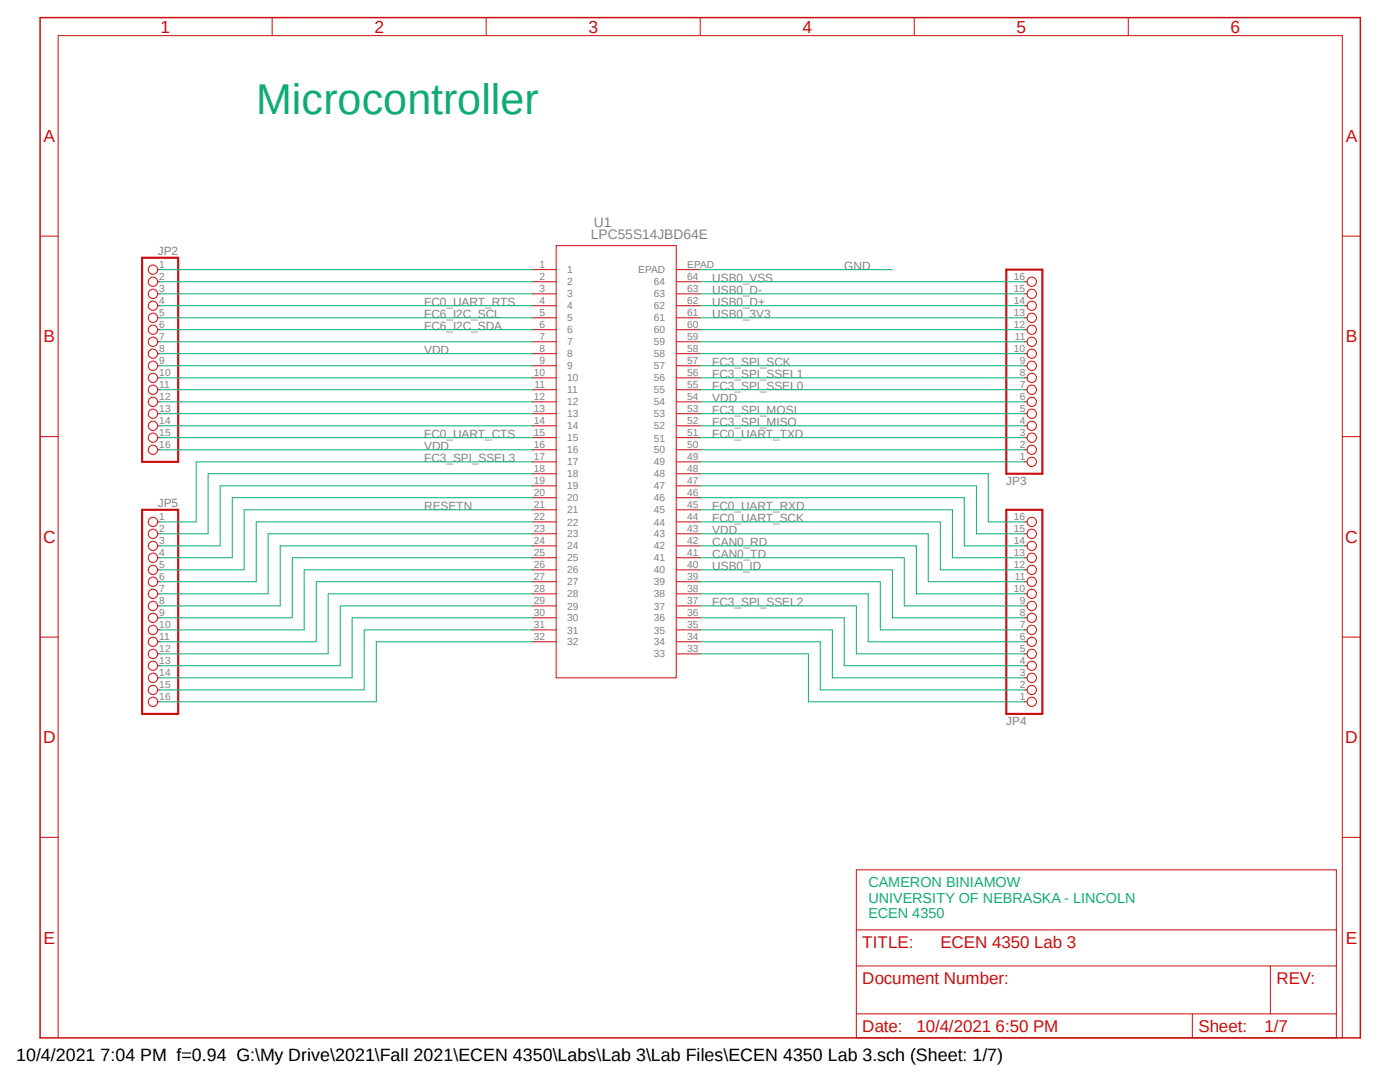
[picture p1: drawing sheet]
<svg xmlns="http://www.w3.org/2000/svg" width="279mm" height="216mm" viewBox="0 0 279 216" stroke-linecap="round" stroke-linejoin="round" font-family="sans-serif">
<path d="M7.5 3.2l264.4 204.4M271.9 3.2l-264.4 204.4" fill="none" stroke="#fff" stroke-width=".2"/>
<g fill="none" stroke="#c90d0c" stroke-width=".2">
<path d="M54.3 3.5v3.6M97 3.5v3.6M139.7 3.5v3.6M182.5 3.5v3.6M225.2 3.5v3.6M8 47.1h3.6M31.5 53.8h.5M31.5 56.2h.5M31.5 58.6h.5M106.2 53.8h4.8M106.2 56.2h4.8M106.2 58.6h4.8"/>
<path d="M111 49h24v86.3h-24zM135 53.8h4.7M135 56.2h4.7M135 58.6h4.7M204.4 56.2h.6M204.4 58.6h.6M267.9 47.1h3.6M31.5 61h.5M31.5 63.4h.5M31.5 65.8h.5M31.5 68.2h.5M31.5 70.6h.5"/>
<path d="M31.5 73h.5M31.5 75.4h.5M31.5 77.8h.5M106.2 61h4.8M106.2 63.4h4.8M106.2 65.8h4.8M106.2 68.2h4.8M106.2 70.6h4.8M106.2 73h4.8M106.2 75.4h4.8M106.2 77.8h4.8M135 61h4.7"/>
<path d="M135 63.4h4.7M135 65.8h4.7M135 68.2h4.7M135 70.6h4.7M135 73h4.7M135 75.4h4.7M135 77.8h4.7M204.4 61h.6M204.4 63.4h.6M204.4 65.8h.6M204.4 68.2h.6M204.4 70.6h.6"/>
<path d="M204.4 73h.6M204.4 75.4h.6M204.4 77.8h.6M8 87.1h3.6M31.5 80.2h.5M31.5 82.5h.5M31.5 85h.5M31.5 87.3h.5M31.5 89.7h.5M106.2 80.2h4.8M106.2 82.5h4.8M106.2 85h4.8"/>
<path d="M106.2 87.3h4.8M106.2 89.7h4.8M106.2 92.2h4.8M106.2 94.5h4.8M106.2 96.9h4.8M106.2 99.3h4.8M135 80.2h4.7M135 82.5h4.7M135 85h4.7M135 87.3h4.7M135 89.7h4.7M135 92.2h4.7"/>
<path d="M135 94.5h4.7M135 96.9h4.7M135 99.3h4.7M204.4 80.2h.6M204.4 82.5h.6M204.4 85h.6M204.4 87.3h.6M204.4 89.7h.6M204.4 92.2h.6M267.9 87.1h3.6M31.5 104.1h.5M31.5 106.5h.5"/>
<path d="M31.5 108.9h.5M31.5 111.3h.5M31.5 113.7h.5M31.5 116.1h.5M31.5 118.5h.5M106.2 101.7h4.8M106.2 104.1h4.8M106.2 106.5h4.8M106.2 108.9h4.8M106.2 111.3h4.8M106.2 113.7h4.8M106.2 116.1h4.8"/>
<path d="M106.2 118.5h4.8M135 101.7h4.7M135 104.1h4.7M135 106.5h4.7M135 108.9h4.7M135 111.3h4.7M135 113.7h4.7M135 116.1h4.7M135 118.5h4.7M204.4 104.1h.6M204.4 106.5h.6M204.4 108.9h.6"/>
<path d="M204.4 111.3h.6M204.4 113.7h.6M204.4 116.1h.6M204.4 118.5h.6M8 127.1h3.6M31.5 120.9h.5M31.5 123.3h.5M31.5 125.7h.5M31.5 128.1h.5M31.5 130.5h.5M31.5 135.3h.5M31.5 137.7h.5"/>
<path d="M31.5 132.8h.5M106.2 120.9h4.8M106.2 123.3h4.8M106.2 125.7h4.8M106.2 128.1h4.8M135 120.9h4.7M135 123.3h4.7M135 125.7h4.7M135 128.1h4.7M135 130.5h4.7M204.4 120.9h.6M204.4 123.3h.6"/>
<path d="M204.4 125.7h.6M204.4 128.1h.6M204.4 130.5h.6M204.4 135.3h.6M204.4 137.7h.6M204.4 132.8h.6M267.9 127.1h3.6M31.5 140h.5M204.4 140h.6M8 167.1h3.6M170.9 173.6h95.8v33.5h-95.8zM267.9 167.1h3.6"/>
<path d="M170.9 192.7h95.8M170.9 185.5h95.8M253.5 192.7v9.6M11.6 207.1v-200h256.3v200M170.9 202.3h95.8M238 202.3v4.8"/>
<circle cx="30.5" cy="58.6" r=".93"/>
<circle cx="30.5" cy="53.8" r=".93"/>
<circle cx="30.5" cy="56.2" r=".93"/>
<circle cx="205.9" cy="58.6" r=".93"/>
<circle cx="205.9" cy="56.2" r=".93"/>
<circle cx="30.5" cy="61" r=".93"/>
<circle cx="30.5" cy="63.4" r=".93"/>
<circle cx="30.5" cy="65.8" r=".93"/>
<circle cx="30.5" cy="70.6" r=".93"/>
<circle cx="30.5" cy="73" r=".93"/>
<circle cx="30.5" cy="68.2" r=".93"/>
<circle cx="30.5" cy="77.8" r=".93"/>
<circle cx="30.5" cy="75.4" r=".93"/>
<circle cx="205.9" cy="65.8" r=".93"/>
<circle cx="205.9" cy="61" r=".93"/>
<circle cx="205.9" cy="77.8" r=".93"/>
<circle cx="205.9" cy="63.4" r=".93"/>
<circle cx="205.9" cy="73" r=".93"/>
<circle cx="205.9" cy="70.6" r=".93"/>
<circle cx="205.9" cy="68.2" r=".93"/>
<circle cx="205.9" cy="75.4" r=".93"/>
<circle cx="30.5" cy="87.3" r=".93"/>
<circle cx="30.5" cy="89.7" r=".93"/>
<circle cx="30.5" cy="80.2" r=".93"/>
<circle cx="30.5" cy="82.6" r=".93"/>
<circle cx="30.5" cy="85" r=".93"/>
<circle cx="205.9" cy="89.7" r=".93"/>
<circle cx="205.9" cy="92.2" r=".93"/>
<circle cx="205.9" cy="85" r=".93"/>
<circle cx="205.9" cy="87.3" r=".93"/>
<circle cx="205.9" cy="82.6" r=".93"/>
<circle cx="205.9" cy="80.2" r=".93"/>
<circle cx="30.5" cy="108.9" r=".93"/>
<circle cx="30.5" cy="104.1" r=".93"/>
<circle cx="30.5" cy="111.3" r=".93"/>
<circle cx="30.5" cy="113.7" r=".93"/>
<circle cx="30.5" cy="106.5" r=".93"/>
<circle cx="30.5" cy="118.5" r=".93"/>
<circle cx="30.5" cy="116.1" r=".93"/>
<circle cx="205.9" cy="106.5" r=".93"/>
<circle cx="205.9" cy="104.1" r=".93"/>
<circle cx="205.9" cy="111.3" r=".93"/>
<circle cx="205.9" cy="108.9" r=".93"/>
<circle cx="205.9" cy="116.1" r=".93"/>
<circle cx="205.9" cy="113.7" r=".93"/>
<circle cx="205.9" cy="118.5" r=".93"/>
<circle cx="30.5" cy="130.5" r=".93"/>
<circle cx="30.5" cy="128.1" r=".93"/>
<circle cx="30.5" cy="137.7" r=".93"/>
<circle cx="30.5" cy="132.8" r=".93"/>
<circle cx="30.5" cy="125.7" r=".93"/>
<circle cx="30.5" cy="123.3" r=".93"/>
<circle cx="30.5" cy="135.3" r=".93"/>
<circle cx="30.5" cy="120.9" r=".93"/>
<circle cx="205.9" cy="120.9" r=".93"/>
<circle cx="205.9" cy="130.5" r=".93"/>
<circle cx="205.9" cy="132.8" r=".93"/>
<circle cx="205.9" cy="128.1" r=".93"/>
<circle cx="205.9" cy="137.7" r=".93"/>
<circle cx="205.9" cy="135.3" r=".93"/>
<circle cx="205.9" cy="123.3" r=".93"/>
<circle cx="205.9" cy="125.7" r=".93"/>
<circle cx="30.5" cy="140" r=".93"/>
<circle cx="205.9" cy="140" r=".93"/>
</g>
<path d="M8 3.5h263.5v203.6h-263.5z" fill="none" stroke="#c90d0c" stroke-width=".3"/>
<path d="M28.4 51.4h7.2v40.8h-7.2zM200.8 53.8h7.2v40.7h-7.2zM28.4 101.7h7.2v40.8h-7.2zM200.8 101.7h7.2v40.8h-7.2z" fill="none" stroke="#c90d0c" stroke-width=".42"/>
<g fill="none" stroke="#0dab76" stroke-width=".2">
<path d="M32 53.8h74.2M32 58.6h74.2M32 56.2h74.2M139.7 53.8h38.4M139.7 58.6h64.7M139.7 56.2h64.7M32 61h74.2M32 63.4h74.2M32 65.8h74.2M32 68.2h74.2M32 70.6h74.2M32 73h74.2"/>
<path d="M32 75.4h74.2M32 77.8h74.2M139.7 61h64.7M139.7 63.4h64.7M139.7 65.8h64.7M139.7 68.2h64.7M139.7 70.6h64.7M139.7 73h64.7M139.7 75.4h64.7M139.7 77.8h64.7M32 89.7h74.2M32 80.2h74.2"/>
<path d="M32 82.5h74.2M32 85h74.2M32 87.3h74.2M106.2 94.5h-64.7v12h-9.5M106.2 92.2h-67v11.9h-7.2M106.2 96.9h-62.3v12h-11.9M106.2 99.3h-59.8v12h-14.4M139.7 89.7h64.7M139.7 96.9h55.2v9.6h9.5M139.7 80.2h64.7M139.7 82.5h64.7M139.7 85h64.7"/>
<path d="M139.7 87.3h64.7M139.7 92.2h64.7M139.7 94.5h57.5v9.6h7.2M139.7 99.3h52.7v9.6h12M106.2 104.1h-55.1v12h-19.1M106.2 116.1h-43.1v12h-31.1M106.2 106.5h-52.7v12h-21.5M106.2 108.9h-50.3v12h-23.9M106.2 111.3h-47.9v12h-26.3M106.2 101.7h-57.5v12h-16.7M106.2 113.7h-45.5v12h-28.7M106.2 118.5h-40.7v12h-33.5"/>
<path d="M139.7 116.1h36v9.6h28.7M139.7 106.5h45.6v9.6h19.1M139.7 104.1h48v9.6h16.7M139.7 108.9h43.2v9.6h21.5M139.7 111.3h40.8v9.6h23.9M139.7 101.7h50.4v9.6h14.3M139.7 113.7h38.4v9.6h26.3M139.7 118.5h33.6v9.6h31.1M106.2 120.9h-38.3v11.9h-35.9M106.2 123.3h-35.9v12h-38.3M106.2 125.7h-33.5v12h-40.7M106.2 128.1h-31.1v11.9h-43.1"/>
<path d="M139.7 120.9h31.2v9.6h33.5M139.7 123.3h28.8v9.5h35.9M139.7 125.7h26.4v9.6h38.3M139.7 128.1h24v9.6h40.7M139.7 130.5h21.6v9.5h43.1"/>
</g>
<text font-size="8.6" fill="#0dab76" x="51.1" y="22.7">Microcontroller</text>
<text font-size="3.6" x="3.2" y="211.7">10/4/2021 7:04 PM f=0.94 G:\My Drive\2021\Fall 2021\ECEN 4350\Labs\Lab 3\Lab Files\ECEN 4350 Lab 3.sch (Sheet: 1/7)</text>
<g font-size="3.5" fill="#c90d0c">
<text x="32" y="6.6">1</text>
<text x="74.7" y="6.6">2</text>
<text x="117.4" y="6.6">3</text>
<text x="160.1" y="6.6">4</text>
<text x="202.9" y="6.6">5</text>
<text x="245.6" y="6.6">6</text>
<text x="8.7" y="28.4">A</text>
<text x="268.6" y="28.4">A</text>
<text x="8.7" y="68.3">B</text>
<text x="268.6" y="68.3">B</text>
<text x="8.6" y="108.3">C</text>
<text x="268.5" y="108.3">C</text>
<text x="8.6" y="148.3">D</text>
<text x="268.5" y="148.3">D</text>
<text x="8.7" y="188.3">E</text>
<text x="268.6" y="188.3">E</text>
</g>
<g font-size="3.4" fill="#c90d0c">
<text x="172.1" y="189.1">TITLE:</text>
<text x="187.7" y="189.1">ECEN 4350 Lab 3</text>
<text x="172.1" y="196.3">Document Number:</text>
<text x="254.7" y="196.3">REV:</text>
<text x="172.1" y="205.9">Date:</text>
<text x="182.9" y="205.9">10/4/2021 6:50 PM</text>
<text x="239.2" y="205.9">Sheet:</text>
<text x="252.3" y="205.9">1/7</text>
</g>
<g font-size="2.9" fill="#0dab76">
<text x="173.3" y="177">CAMERON BINIAMOW</text>
<text x="173.3" y="180.1">UNIVERSITY OF NEBRASKA - LINCOLN</text>
<text x="173.3" y="183.2">ECEN 4350</text>
</g>
<g font-size="2.8" fill="#808080">
<text x="117.9" y="47.6">LPC55S14JBD64E</text>
<text x="118.5" y="45.2">U1</text>
</g>
<g font-size="2.4" fill="#808080">
<text x="31.5" y="50.8">JP2</text>
<text x="168.5" y="53.8">GND</text>
<text x="142.2" y="56.2">USB0_VSS</text>
<text x="142.2" y="58.6">USB0_D-</text>
<text x="84.7" y="61">FC0_UART_RTS</text>
<text x="84.7" y="63.4">FC6_I2C_SCL</text>
<text x="84.7" y="65.8">FC6_I2C_SDA</text>
<text x="142.2" y="61">USB0_D+</text>
<text x="142.2" y="63.4">USB0_3V3</text>
<text x="84.7" y="70.6">VDD</text>
<text x="142.2" y="75.4">FC3_SPI_SSEL1</text>
<text x="142.2" y="77.8">FC3_SPI_SSEL0</text>
<text x="142.2" y="73">FC3_SPI_SCK</text>
<text x="142.2" y="80.2">VDD</text>
<text x="142.2" y="82.6">FC3_SPI_MOSI</text>
<text x="84.7" y="89.7">VDD</text>
<text x="84.7" y="87.4">FC0_UART_CTS</text>
<text x="142.2" y="85">FC3_SPI_MISO</text>
<text x="142.2" y="87.4">FC0_UART_TXD</text>
<text x="84.7" y="92.2">FC3_SPI_SSEL3</text>
<text x="31.5" y="101.1">JP5</text>
<text x="84.7" y="101.7">RESETN</text>
<text x="142.2" y="101.7">FC0_UART_RXD</text>
<text x="200.8" y="96.8">JP3</text>
<text x="142.2" y="106.5">VDD</text>
<text x="142.2" y="104.1">FC0_UART_SCK</text>
<text x="142.2" y="108.9">CAN0_RD</text>
<text x="142.2" y="111.3">CAN0_TD</text>
<text x="142.2" y="113.7">USB0_ID</text>
<text x="142.2" y="120.9">FC3_SPI_SSEL2</text>
<text x="200.8" y="144.7">JP4</text>
</g>
<g font-size="2" fill="#808080">
<text x="31.8" y="53.5">1</text>
<text x="107.7" y="53.5">1</text>
<text x="137.2" y="53.5">EPAD</text>
<text x="31.8" y="55.9">2</text>
<text x="31.8" y="58.3">3</text>
<text x="107.7" y="55.9">2</text>
<text x="107.7" y="58.3">3</text>
<text x="113.2" y="54.5">1</text>
<text x="113.2" y="56.9">2</text>
<text x="113.2" y="59.4">3</text>
<text x="127.4" y="54.5">EPAD</text>
<text x="130.5" y="59.4">63</text>
<text x="130.5" y="56.9">64</text>
<text x="137.2" y="58.3">63</text>
<text x="137.2" y="55.9">64</text>
<text x="202.4" y="58.3">15</text>
<text x="202.4" y="55.9">16</text>
<text x="31.8" y="60.7">4</text>
<text x="31.8" y="63.1">5</text>
<text x="31.8" y="65.4">6</text>
<text x="107.7" y="60.7">4</text>
<text x="107.7" y="63.1">5</text>
<text x="107.7" y="65.4">6</text>
<text x="113.2" y="61.7">4</text>
<text x="113.2" y="64.1">5</text>
<text x="130.5" y="64.1">61</text>
<text x="130.5" y="61.7">62</text>
<text x="137.2" y="65.4">60</text>
<text x="137.2" y="63.1">61</text>
<text x="137.2" y="60.7">62</text>
<text x="202.4" y="65.4">12</text>
<text x="202.4" y="63.1">13</text>
<text x="202.4" y="60.7">14</text>
<text x="31.8" y="67.9">7</text>
<text x="31.8" y="70.3">8</text>
<text x="107.7" y="67.9">7</text>
<text x="107.7" y="70.3">8</text>
<text x="113.2" y="66.5">6</text>
<text x="113.2" y="68.9">7</text>
<text x="113.2" y="71.3">8</text>
<text x="130.5" y="71.3">58</text>
<text x="130.5" y="68.9">59</text>
<text x="130.5" y="66.5">60</text>
<text x="137.2" y="70.3">58</text>
<text x="137.2" y="67.9">59</text>
<text x="202.4" y="70.3">10</text>
<text x="202.5" y="67.9">11</text>
<text x="31.8" y="72.6">9</text>
<text x="31.8" y="75.1">10</text>
<text x="31.8" y="77.4">11</text>
<text x="106.5" y="75.1">10</text>
<text x="106.7" y="77.4">11</text>
<text x="107.7" y="72.6">9</text>
<text x="113.2" y="73.7">9</text>
<text x="113.2" y="76.1">10</text>
<text x="130.5" y="76.1">56</text>
<text x="130.5" y="73.7">57</text>
<text x="137.2" y="77.4">55</text>
<text x="137.2" y="75.1">56</text>
<text x="137.2" y="72.6">57</text>
<text x="203.5" y="77.4">7</text>
<text x="203.5" y="75.1">8</text>
<text x="203.5" y="72.6">9</text>
<text x="31.8" y="79.8">12</text>
<text x="31.8" y="82.2">13</text>
<text x="106.5" y="79.8">12</text>
<text x="106.5" y="82.2">13</text>
<text x="113.2" y="78.5">11</text>
<text x="113.2" y="80.9">12</text>
<text x="113.2" y="83.3">13</text>
<text x="130.5" y="83.3">53</text>
<text x="130.5" y="80.9">54</text>
<text x="130.5" y="78.5">55</text>
<text x="137.2" y="82.2">53</text>
<text x="137.2" y="79.8">54</text>
<text x="203.5" y="82.2">5</text>
<text x="203.5" y="79.8">6</text>
<text x="31.8" y="84.6">14</text>
<text x="31.8" y="87">15</text>
<text x="31.8" y="89.4">16</text>
<text x="106.5" y="84.6">14</text>
<text x="106.5" y="87">15</text>
<text x="106.5" y="89.4">16</text>
<text x="113.2" y="85.7">14</text>
<text x="113.2" y="88.1">15</text>
<text x="130.5" y="88.1">51</text>
<text x="130.5" y="85.7">52</text>
<text x="137.2" y="89.4">50</text>
<text x="137.2" y="87">51</text>
<text x="137.2" y="84.6">52</text>
<text x="203.5" y="89.4">2</text>
<text x="203.5" y="87">3</text>
<text x="203.5" y="84.6">4</text>
<text x="106.5" y="91.8">17</text>
<text x="106.5" y="94.2">18</text>
<text x="113.2" y="90.5">16</text>
<text x="113.2" y="92.9">17</text>
<text x="113.2" y="95.3">18</text>
<text x="130.5" y="95.3">48</text>
<text x="130.5" y="92.9">49</text>
<text x="130.5" y="90.5">50</text>
<text x="137.2" y="94.2">48</text>
<text x="137.2" y="91.8">49</text>
<text x="203.5" y="91.8">1</text>
<text x="106.5" y="96.6">19</text>
<text x="106.5" y="99">20</text>
<text x="106.5" y="101.4">21</text>
<text x="113.2" y="97.7">19</text>
<text x="113.2" y="100">20</text>
<text x="130.5" y="100">46</text>
<text x="130.5" y="97.7">47</text>
<text x="137.2" y="101.4">45</text>
<text x="137.2" y="99">46</text>
<text x="137.2" y="96.6">47</text>
<text x="31.8" y="103.8">1</text>
<text x="31.8" y="106.2">2</text>
<text x="106.5" y="103.8">22</text>
<text x="106.5" y="106.2">23</text>
<text x="113.2" y="102.4">21</text>
<text x="113.2" y="104.9">22</text>
<text x="113.2" y="107.2">23</text>
<text x="130.5" y="107.2">43</text>
<text x="130.5" y="104.9">44</text>
<text x="130.5" y="102.4">45</text>
<text x="137.2" y="106.2">43</text>
<text x="137.2" y="103.8">44</text>
<text x="202.4" y="106.2">15</text>
<text x="202.4" y="103.8">16</text>
<text x="31.8" y="108.6">3</text>
<text x="31.8" y="111">4</text>
<text x="31.8" y="113.4">5</text>
<text x="106.5" y="108.6">24</text>
<text x="106.5" y="111">25</text>
<text x="106.5" y="113.4">26</text>
<text x="113.2" y="109.6">24</text>
<text x="113.2" y="112">25</text>
<text x="130.5" y="112">41</text>
<text x="130.5" y="109.6">42</text>
<text x="137.2" y="113.4">40</text>
<text x="137.2" y="111">41</text>
<text x="137.2" y="108.6">42</text>
<text x="202.4" y="113.4">12</text>
<text x="202.4" y="111">13</text>
<text x="202.4" y="108.6">14</text>
<text x="31.8" y="115.7">6</text>
<text x="31.8" y="118.2">7</text>
<text x="106.5" y="115.7">27</text>
<text x="106.5" y="118.2">28</text>
<text x="113.2" y="114.4">26</text>
<text x="113.2" y="116.8">27</text>
<text x="113.2" y="119.2">28</text>
<text x="130.5" y="119.2">38</text>
<text x="130.5" y="116.8">39</text>
<text x="130.5" y="114.4">40</text>
<text x="137.2" y="118.2">38</text>
<text x="137.2" y="115.7">39</text>
<text x="202.4" y="118.2">10</text>
<text x="202.5" y="115.7">11</text>
<text x="31.8" y="120.6">8</text>
<text x="31.8" y="122.9">9</text>
<text x="31.8" y="125.4">10</text>
<text x="106.5" y="120.6">29</text>
<text x="106.5" y="122.9">30</text>
<text x="106.5" y="125.4">31</text>
<text x="113.2" y="121.6">29</text>
<text x="113.2" y="124">30</text>
<text x="130.5" y="124">36</text>
<text x="130.5" y="121.6">37</text>
<text x="137.2" y="125.4">35</text>
<text x="137.2" y="122.9">36</text>
<text x="137.2" y="120.6">37</text>
<text x="203.5" y="125.4">7</text>
<text x="203.5" y="122.9">8</text>
<text x="203.5" y="120.6">9</text>
<text x="31.8" y="127.7">11</text>
<text x="31.8" y="130.1">12</text>
<text x="106.5" y="127.7">32</text>
<text x="113.2" y="126.4">31</text>
<text x="113.2" y="128.8">32</text>
<text x="130.5" y="131.2">33</text>
<text x="130.5" y="128.8">34</text>
<text x="130.5" y="126.4">35</text>
<text x="137.2" y="130.1">33</text>
<text x="137.2" y="127.7">34</text>
<text x="203.5" y="130.1">5</text>
<text x="203.5" y="127.7">6</text>
<text x="31.8" y="132.5">13</text>
<text x="31.8" y="134.9">14</text>
<text x="31.8" y="137.3">15</text>
<text x="203.5" y="137.3">2</text>
<text x="203.5" y="134.9">3</text>
<text x="203.5" y="132.5">4</text>
<text x="31.8" y="139.7">16</text>
<text x="203.5" y="139.7">1</text>
</g>
</svg>
